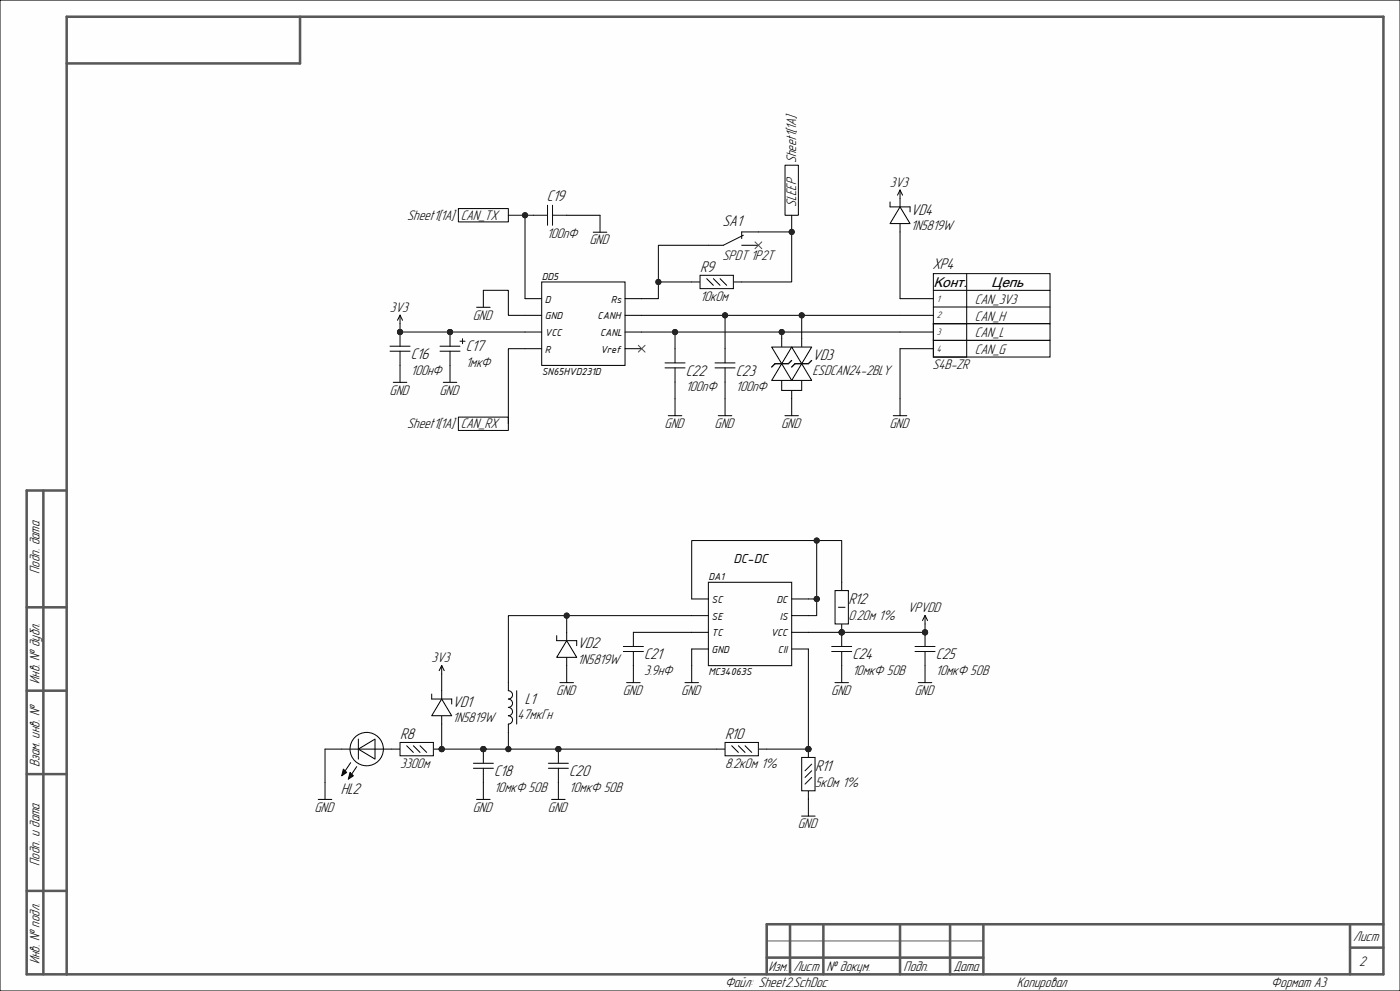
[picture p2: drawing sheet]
<svg xmlns="http://www.w3.org/2000/svg" width="420mm" height="297mm" viewBox="0 0 420 297" stroke-linecap="round" stroke-linejoin="round" font-family="sans-serif">
<path d="M0 0h420v297h-420z" fill-rule="evenodd" fill="#fefefe"/>
<path d="M0 0h420v297h-420z" fill="none" stroke="#000" stroke-width=".3"/>
<path d="M0 0h420v297h-420z" fill-rule="evenodd" fill="#fefefe"/>
<path d="M0 0h420v297h-420z" fill="none" stroke="#000" stroke-width=".3"/>
<g fill="none" stroke="#585858" stroke-width=".76">
<path d="M90 5v14h-70M13 147v145M20 147h-12v145h407v-287h-395v287M8 182h12M8 207h12M8 232h12M8 267h12M237 277v15M247 277v15M270 277v15M285 277v15M295 277v15"/>
<path d="M405 277v15M415 277h-185v15M230 287h65M405 284h10"/>
</g>
<path d="M230 282h65" fill="none" stroke="#585858" stroke-width=".3"/>
<path d="M212.5 174.5h25v25h-25z" fill-rule="evenodd" fill="#fefefe"/>
<path d="M207.5 179.5h5M212.5 174.5h25v25h-25zM237.5 179.5h5M170 189.5v2.5M170 197v2.5M207.5 184.5h5M207.5 189.5h5M207.5 194.5h5M237.5 184.5h5M237.5 189.5h5M237.5 194.5h5" fill="none" stroke="#000" stroke-width=".3"/>
<path d="M170 192l3 5h-6z" fill="#fefefe"/>
<path d="M167 190.5v1.5h6v1.5M170 192l3 5h-6zM170 199.5v5.1M168 204.6h4" fill="none" stroke="#000" stroke-width=".3"/>
<path d="M162.5 84.5h25v25h-25z" fill-rule="evenodd" fill="#fefefe"/>
<g fill="none" stroke="#000" stroke-width=".3">
<path d="M157.5 94.5h5M157.5 99.5h5M157.5 89.5h5M162.5 84.5h25v25h-25zM187.5 94.5h5M187.5 99.5h5M187.5 89.5h5M157.5 104.5h5M187.5 104.5h5M199.5 110.3h6M199.5 108.8h6M202.5 104.5v4.3"/>
<path d="M202.5 110.3v4.2M214.5 110.3h6M214.5 108.8h6M217.5 104.5v4.3M217.5 110.3v4.2M240.5 101.5v2.5"/>
</g>
<path d="M237.5 104h6l-3 5z" fill="#fefefe"/>
<path d="M234.5 101.5v2.5M237.5 104h6l-3 5z" fill="none" stroke="#000" stroke-width=".3"/>
<path d="M231.5 104h6l-3 5z" fill="#fefefe"/>
<path d="M231.5 104h6l-3 5zM237.5 108l-1 1h-4l-1 1M243.5 108l-1 1h-4l-1 1" fill="none" stroke="#000" stroke-width=".3"/>
<path d="M234.5 109l3 5h-6z" fill="#fefefe"/>
<path d="M234.5 109l3 5h-6z" fill="none" stroke="#000" stroke-width=".3"/>
<path d="M240.5 109l3 5h-6z" fill="#fefefe"/>
<path d="M207.5 84.5h2.5M220 84.5h2.5M234.5 114v3h6v-3M237.5 108l-1 1h-4l-1 1M237.5 117v2.5M240.5 109l3 5h-6zM243.5 108l-1 1h-4l-1 1" fill="none" stroke="#000" stroke-width=".3"/>
<path d="M210 82.5h10v4h-10z" fill-rule="evenodd" fill="#fefefe"/>
<path d="M222.5 73.5h5M223 70.5l-6 3h-4.5M227.5 69.5h-5v2M210 82.5h10v4h-10zM212 83.5l2 2M214 83.5l2 2M216 83.5l2 2" fill="none" stroke="#000" stroke-width=".3"/>
<path d="M235.5 49.5h4v15h-4z" fill-rule="evenodd" fill="#fefefe"/>
<g fill="none" stroke="#000" stroke-width=".3">
<path d="M235.5 49.5h4v15h-4zM160 64.5h4.3M164.3 61.5v6M165.8 61.5v6M165.8 64.5h4.2M178 69.6h4M180 64.5v5.1M202.5 119.5v5.1M217.5 119.5v5.1M237.5 119.5v5.1M200.5 124.6h4M215.5 124.6h4"/>
<path d="M235.5 124.6h4"/>
</g>
<path d="M137.5 62.5h15v4h-15z" fill-rule="evenodd" fill="#fefefe"/>
<path d="M137.5 62.5h15v4h-15z" fill="none" stroke="#000" stroke-width=".3"/>
<circle cx="120" cy="99.5" r=".76" fill="#262626"/>
<circle cx="120" cy="99.5" r=".76" fill="none" stroke="#262626" stroke-width=".3"/>
<path d="M120 99.5v4.3M117 105.3h6M117 103.8h6M120 105.3v4.2" fill="none" stroke="#000" stroke-width=".3"/>
<circle cx="120" cy="99.5" r=".76" fill="#262626"/>
<circle cx="120" cy="99.5" r=".76" fill="none" stroke="#262626" stroke-width=".3"/>
<circle cx="135" cy="99.5" r=".76" fill="#262626"/>
<circle cx="135" cy="99.5" r=".76" fill="none" stroke="#262626" stroke-width=".3"/>
<path d="M135 99.5v4.3M132 103.8h6M132 105.3h6" fill="none" stroke="#000" stroke-width=".3"/>
<circle cx="135" cy="99.5" r=".76" fill="#262626"/>
<circle cx="135" cy="99.5" r=".76" fill="none" stroke="#262626" stroke-width=".3"/>
<path d="M120 94.5v2.5M120 94.5l-.8 1.5M120 94.5l.8 1.5M143 92.1h4M145 87v5.1M118 114.6h4M120 109.5v5.1M133 114.6h4M135 105.3v9.3M138 102.3h1.5M138.8 101.5v1.5" fill="none" stroke="#000" stroke-width=".3"/>
<path d="M137.5 125h15v4h-15z" fill-rule="evenodd" fill="#fefefe"/>
<g fill="none" stroke="#000" stroke-width=".3">
<path d="M270 89.5h10M270 94.5h10M270 99.5h10M280 82h35v15h-35zM280 97h35v5h-35zM280 97h10v10h-10zM280 87h35M280 92h35M290 82v15M270 104.5h10M270 119.5v5.1M280 102h35v5h-35z"/>
<path d="M137.5 125h15v4h-15zM268 124.6h4M187 195.3h6M187 193.8h6M190 189.5v4.3M190 195.3v9.3M207.5 199.5v5.1M277.5 184.5l-.8 1.5M277.5 184.5l.8 1.5M277.5 184.5v2.5M188 204.6h4M205.5 204.6h4"/>
</g>
<path d="M226.5 72.5l2 2M228.5 72.5l-2 2" fill="none" stroke="#4c4c4c" stroke-width=".3"/>
<circle cx="252.5" cy="189.5" r=".76" fill="#262626"/>
<circle cx="252.5" cy="189.5" r=".76" fill="none" stroke="#262626" stroke-width=".3"/>
<path d="M249.5 195.3h6M249.5 193.8h6M252.5 189.5v4.3M252.5 195.3v4.2" fill="none" stroke="#000" stroke-width=".3"/>
<circle cx="252.5" cy="189.5" r=".76" fill="#262626"/>
<circle cx="252.5" cy="189.5" r=".76" fill="none" stroke="#262626" stroke-width=".3"/>
<circle cx="277.5" cy="189.5" r=".76" fill="#262626"/>
<circle cx="277.5" cy="189.5" r=".76" fill="none" stroke="#262626" stroke-width=".3"/>
<path d="M274.5 195.3h6M274.5 193.8h6M277.5 189.5v4.3M277.5 195.3v4.2" fill="none" stroke="#000" stroke-width=".3"/>
<circle cx="277.5" cy="189.5" r=".76" fill="#262626"/>
<circle cx="277.5" cy="189.5" r=".76" fill="none" stroke="#262626" stroke-width=".3"/>
<circle cx="242.5" cy="224.5" r=".76" fill="#262626"/>
<circle cx="242.5" cy="224.5" r=".76" fill="none" stroke="#262626" stroke-width=".3"/>
<path d="M242.5 224.5v2.5M242.5 237v2.5" fill="none" stroke="#000" stroke-width=".3"/>
<circle cx="242.5" cy="224.5" r=".76" fill="#262626"/>
<circle cx="242.5" cy="224.5" r=".76" fill="none" stroke="#262626" stroke-width=".3"/>
<path d="M240.5 227h4v10h-4z" fill-rule="evenodd" fill="#fefefe"/>
<path d="M252.5 199.5v5.1M277.5 199.5v5.1M250.5 204.6h4M275.5 204.6h4M240.5 227h4v10h-4zM242.5 239.5v5.1M243.5 233l-2 2M243.5 231l-2 2M243.5 229l-2 2M240.5 244.6h4" fill="none" stroke="#000" stroke-width=".3"/>
<circle cx="252.5" cy="189.5" r=".76" fill="#262626"/>
<circle cx="252.5" cy="189.5" r=".76" fill="none" stroke="#262626" stroke-width=".3"/>
<path d="M252.5 187v2.5" fill="none" stroke="#000" stroke-width=".3"/>
<circle cx="252.5" cy="189.5" r=".76" fill="#262626"/>
<circle cx="252.5" cy="189.5" r=".76" fill="none" stroke="#262626" stroke-width=".3"/>
<path d="M252.5 174.5v2.5" fill="none" stroke="#000" stroke-width=".3"/>
<path d="M250.5 177h4v10h-4z" fill-rule="evenodd" fill="#fefefe"/>
<path d="M250.5 177h4v10h-4zM251.5 182h2M215 224.5h2.5M227.5 224.5h2.5" fill="none" stroke="#000" stroke-width=".3"/>
<path d="M217.5 222.5h10v4h-10z" fill-rule="evenodd" fill="#fefefe"/>
<path d="M217.5 222.5h10v4h-10zM219.5 223.5l2 2M221.5 223.5l2 2M223.5 223.5l2 2" fill="none" stroke="#000" stroke-width=".3"/>
<circle cx="145" cy="224.5" r=".76" fill="#262626"/>
<circle cx="145" cy="224.5" r=".76" fill="none" stroke="#262626" stroke-width=".3"/>
<path d="M142 230.3h6M142 228.8h6M145 224.5v4.3M145 230.3v4.2" fill="none" stroke="#000" stroke-width=".3"/>
<circle cx="145" cy="224.5" r=".76" fill="#262626"/>
<circle cx="145" cy="224.5" r=".76" fill="none" stroke="#262626" stroke-width=".3"/>
<circle cx="167.5" cy="224.5" r=".76" fill="#262626"/>
<circle cx="167.5" cy="224.5" r=".76" fill="none" stroke="#262626" stroke-width=".3"/>
<path d="M164.5 230.3h6M164.5 228.8h6M167.5 224.5v4.3M167.5 230.3v4.2" fill="none" stroke="#000" stroke-width=".3"/>
<circle cx="167.5" cy="224.5" r=".76" fill="#262626"/>
<circle cx="167.5" cy="224.5" r=".76" fill="none" stroke="#262626" stroke-width=".3"/>
<path d="M270 59.5v2.5M270 67v2.5M132.5 199.5l-.8 1.5M132.5 199.5l.8 1.5M132.5 199.5v2.5M152.5 204.5v2.5a1.25 1.25 0 0 1 1.3 1.3 1.25 1.25 0 0 1-1.3 1.2 1.25 1.25 0 0 1 1.3 1.3 1.25 1.25 0 0 1-1.3 1.2 1.25 1.25 0 0 1 1.3 1.3 1.25 1.25 0 0 1-1.3 1.2 1.25 1.25 0 0 1 1.3 1.3 1.25 1.25 0 0 1-1.3 1.2v2.5M155 207v10M143 239.6h4M145 234.5v5.1M165.5 239.6h4M167.5 234.5v5.1" fill="none" stroke="#000" stroke-width=".3"/>
<path d="M270 62l3 5h-6z" fill="#fefefe"/>
<path d="M270 57l-.8 1.5M270 57l.8 1.5M270 57v2.5M267 60.5v1.5h6v1.5M270 62l3 5h-6zM132.5 207v2.5M132.5 214.5v2.5" fill="none" stroke="#000" stroke-width=".3"/>
<path d="M132.5 209.5l3 5h-6z" fill="#fefefe"/>
<path d="M129.5 208v1.5h6v1.5M132.5 209.5l3 5h-6zM102.5 224.5h5M112.5 224.5h5" fill="none" stroke="#000" stroke-width=".3"/>
<path d="M191.5 103.5l2 2M193.5 103.5l-2 2" fill="none" stroke="#4c4c4c" stroke-width=".3"/>
<path d="M107.5 224.5l5-3v6z" fill="#fefefe"/>
<g fill="none" stroke="#000" stroke-width=".3">
<path d="M103 230.5l1 1-1.5 1zM105 231.5l1 1-1.5 1zM105.2 228.6l-2.5 3.7M107 229.8l-2.5 3.7M107.5 224.5l5-3v6zM107.5 224.5h5M107.5 221.5v6"/>
<circle cx="110" cy="224.5" r="5"/>
</g>
<path d="M103 230.5l1 1-1.5 1zM105 231.5l1 1-1.5 1z" fill="#000"/>
<circle cx="132.5" cy="224.5" r=".76" fill="#262626"/>
<circle cx="132.5" cy="224.5" r=".76" fill="none" stroke="#262626" stroke-width=".3"/>
<path d="M130 224.5h2.5" fill="none" stroke="#000" stroke-width=".3"/>
<circle cx="132.5" cy="224.5" r=".76" fill="#262626"/>
<circle cx="132.5" cy="224.5" r=".76" fill="none" stroke="#262626" stroke-width=".3"/>
<path d="M117.5 224.5h2.5" fill="none" stroke="#000" stroke-width=".3"/>
<path d="M120 222.5h10v4h-10z" fill-rule="evenodd" fill="#fefefe"/>
<path d="M192.5 99.5h10v5M95.5 239.6h4M97.5 234.5v5.1M120 222.5h10v4h-10zM122 223.5l2 2M124 223.5l2 2M126 223.5l2 2" fill="none" stroke="#000" stroke-width=".3"/>
<circle cx="202.5" cy="99.5" r=".76" fill="#262626"/>
<circle cx="202.5" cy="99.5" r=".76" fill="none" stroke="#262626" stroke-width=".3"/>
<path d="M192.5 94.5h25v10" fill="none" stroke="#000" stroke-width=".3"/>
<circle cx="217.5" cy="94.5" r=".76" fill="#262626"/>
<circle cx="217.5" cy="94.5" r=".76" fill="none" stroke="#262626" stroke-width=".3"/>
<path d="M202.5 99.5h32v2" fill="none" stroke="#000" stroke-width=".3"/>
<circle cx="202.5" cy="99.5" r=".76" fill="#262626"/>
<circle cx="202.5" cy="99.5" r=".76" fill="none" stroke="#262626" stroke-width=".3"/>
<circle cx="234.5" cy="99.5" r=".76" fill="#262626"/>
<circle cx="234.5" cy="99.5" r=".76" fill="none" stroke="#262626" stroke-width=".3"/>
<path d="M217.5 94.5h23v7" fill="none" stroke="#000" stroke-width=".3"/>
<circle cx="217.5" cy="94.5" r=".76" fill="#262626"/>
<circle cx="217.5" cy="94.5" r=".76" fill="none" stroke="#262626" stroke-width=".3"/>
<circle cx="240.5" cy="94.5" r=".76" fill="#262626"/>
<circle cx="240.5" cy="94.5" r=".76" fill="none" stroke="#262626" stroke-width=".3"/>
<path d="M207.5 84.5h-10v5h-5" fill="none" stroke="#000" stroke-width=".3"/>
<circle cx="197.5" cy="84.5" r=".76" fill="#262626"/>
<circle cx="197.5" cy="84.5" r=".76" fill="none" stroke="#262626" stroke-width=".3"/>
<path d="M212.5 73.5h-15v11" fill="none" stroke="#000" stroke-width=".3"/>
<circle cx="197.5" cy="84.5" r=".76" fill="#262626"/>
<circle cx="197.5" cy="84.5" r=".76" fill="none" stroke="#262626" stroke-width=".3"/>
<path d="M170 64.5h10M120 97v2.5h37.5M202.5 114.5v5M217.5 114.5v5" fill="none" stroke="#000" stroke-width=".3"/>
<circle cx="135" cy="99.5" r=".76" fill="#262626"/>
<circle cx="135" cy="99.5" r=".76" fill="none" stroke="#262626" stroke-width=".3"/>
<circle cx="120" cy="99.5" r=".76" fill="#262626"/>
<circle cx="120" cy="99.5" r=".76" fill="none" stroke="#262626" stroke-width=".3"/>
<path d="M145 87h7.5v7.5h5M234.5 99.5h35.5M157.5 104.5h-5v22.5" fill="none" stroke="#000" stroke-width=".3"/>
<circle cx="234.5" cy="99.5" r=".76" fill="#262626"/>
<circle cx="234.5" cy="99.5" r=".76" fill="none" stroke="#262626" stroke-width=".3"/>
<path d="M240.5 94.5h29.5" fill="none" stroke="#000" stroke-width=".3"/>
<circle cx="240.5" cy="94.5" r=".76" fill="#262626"/>
<circle cx="240.5" cy="94.5" r=".76" fill="none" stroke="#262626" stroke-width=".3"/>
<path d="M157.5 64.5v25M270 104.5v15" fill="none" stroke="#000" stroke-width=".3"/>
<circle cx="157.5" cy="64.5" r=".76" fill="#262626"/>
<circle cx="157.5" cy="64.5" r=".76" fill="none" stroke="#262626" stroke-width=".3"/>
<path d="M207.5 184.5h-37.5v5" fill="none" stroke="#000" stroke-width=".3"/>
<circle cx="170" cy="184.5" r=".76" fill="#262626"/>
<circle cx="170" cy="184.5" r=".76" fill="none" stroke="#262626" stroke-width=".3"/>
<path d="M242.5 179.5h2.5M190 189.5h17.5M207.5 194.5v5" fill="none" stroke="#000" stroke-width=".3"/>
<circle cx="245" cy="179.5" r=".76" fill="#262626"/>
<circle cx="245" cy="179.5" r=".76" fill="none" stroke="#262626" stroke-width=".3"/>
<path d="M277.5 187v2.5h-35" fill="none" stroke="#000" stroke-width=".3"/>
<circle cx="277.5" cy="189.5" r=".76" fill="#262626"/>
<circle cx="277.5" cy="189.5" r=".76" fill="none" stroke="#262626" stroke-width=".3"/>
<circle cx="252.5" cy="189.5" r=".76" fill="#262626"/>
<circle cx="252.5" cy="189.5" r=".76" fill="none" stroke="#262626" stroke-width=".3"/>
<path d="M245 179.5v5h-2.5" fill="none" stroke="#000" stroke-width=".3"/>
<circle cx="245" cy="179.5" r=".76" fill="#262626"/>
<circle cx="245" cy="179.5" r=".76" fill="none" stroke="#262626" stroke-width=".3"/>
<path d="M245 162v17.5" fill="none" stroke="#000" stroke-width=".3"/>
<circle cx="245" cy="179.5" r=".76" fill="#262626"/>
<circle cx="245" cy="179.5" r=".76" fill="none" stroke="#262626" stroke-width=".3"/>
<circle cx="245" cy="162" r=".76" fill="#262626"/>
<circle cx="245" cy="162" r=".76" fill="none" stroke="#262626" stroke-width=".3"/>
<path d="M170 184.5h-17.5v20" fill="none" stroke="#000" stroke-width=".3"/>
<circle cx="170" cy="184.5" r=".76" fill="#262626"/>
<circle cx="170" cy="184.5" r=".76" fill="none" stroke="#262626" stroke-width=".3"/>
<path d="M230 224.5h12.5" fill="none" stroke="#000" stroke-width=".3"/>
<circle cx="242.5" cy="224.5" r=".76" fill="#262626"/>
<circle cx="242.5" cy="224.5" r=".76" fill="none" stroke="#262626" stroke-width=".3"/>
<path d="M242.5 194.5v30" fill="none" stroke="#000" stroke-width=".3"/>
<circle cx="242.5" cy="224.5" r=".76" fill="#262626"/>
<circle cx="242.5" cy="224.5" r=".76" fill="none" stroke="#262626" stroke-width=".3"/>
<path d="M152.5 219.5v5" fill="none" stroke="#000" stroke-width=".3"/>
<circle cx="152.5" cy="224.5" r=".76" fill="#262626"/>
<circle cx="152.5" cy="224.5" r=".76" fill="none" stroke="#262626" stroke-width=".3"/>
<path d="M227.5 69.5h10M270 69.5v20" fill="none" stroke="#000" stroke-width=".3"/>
<circle cx="237.5" cy="69.5" r=".76" fill="#262626"/>
<circle cx="237.5" cy="69.5" r=".76" fill="none" stroke="#262626" stroke-width=".3"/>
<path d="M132.5 217v7.5h12.5" fill="none" stroke="#000" stroke-width=".3"/>
<circle cx="145" cy="224.5" r=".76" fill="#262626"/>
<circle cx="145" cy="224.5" r=".76" fill="none" stroke="#262626" stroke-width=".3"/>
<circle cx="132.5" cy="224.5" r=".76" fill="#262626"/>
<circle cx="132.5" cy="224.5" r=".76" fill="none" stroke="#262626" stroke-width=".3"/>
<path d="M132.5 202v5M145 224.5h70" fill="none" stroke="#000" stroke-width=".3"/>
<circle cx="145" cy="224.5" r=".76" fill="#262626"/>
<circle cx="145" cy="224.5" r=".76" fill="none" stroke="#262626" stroke-width=".3"/>
<circle cx="152.5" cy="224.5" r=".76" fill="#262626"/>
<circle cx="152.5" cy="224.5" r=".76" fill="none" stroke="#262626" stroke-width=".3"/>
<circle cx="167.5" cy="224.5" r=".76" fill="#262626"/>
<circle cx="167.5" cy="224.5" r=".76" fill="none" stroke="#262626" stroke-width=".3"/>
<path d="M252.5 174.5v-12.5h-45v17.5" fill="none" stroke="#000" stroke-width=".3"/>
<circle cx="245" cy="162" r=".76" fill="#262626"/>
<circle cx="245" cy="162" r=".76" fill="none" stroke="#262626" stroke-width=".3"/>
<path d="M152.5 64.5h7.5" fill="none" stroke="#000" stroke-width=".3"/>
<circle cx="157.5" cy="64.5" r=".76" fill="#262626"/>
<circle cx="157.5" cy="64.5" r=".76" fill="none" stroke="#262626" stroke-width=".3"/>
<path d="M237.5 64.5v20h-15" fill="none" stroke="#000" stroke-width=".3"/>
<circle cx="237.5" cy="69.5" r=".76" fill="#262626"/>
<circle cx="237.5" cy="69.5" r=".76" fill="none" stroke="#262626" stroke-width=".3"/>
<path d="M102.5 224.5h-5v10" fill="none" stroke="#000" stroke-width=".3"/>
<g font-size="4.9">
<text x="164" y="60.2">C19</text>
<text x="273.3" y="64.3">VD4</text>
<text x="216.7" y="67.7">SA1</text>
<text x="210" y="81.5">R9</text>
<text x="279.7" y="80.7">XP4</text>
<text x="123.3" y="107.6">C16</text>
<text x="139.7" y="105.3">C17</text>
<text x="243.8" y="107.8">VD3</text>
<text x="205.7" y="112.6">C22</text>
<text x="220.8" y="112.6">C23</text>
<text x="254.5" y="181.1">R12</text>
<text x="173.3" y="194.3">VD2</text>
<text x="193.3" y="197.6">C21</text>
<text x="255.7" y="197.6">C24</text>
<text x="280.8" y="197.6">C25</text>
<text x="135.8" y="211.8">VD1</text>
<text x="157.5" y="211">L1</text>
<text x="120" y="221.5">R8</text>
<text x="217.5" y="221.5">R10</text>
<text x="148.3" y="232.6">C18</text>
<text x="170.8" y="232.6">C20</text>
<text x="244.5" y="231.1">R11</text>
<text x="102.2" y="237.8">HL2</text>
</g>
<g font-size="4.4">
<text x="238.9" y="49" transform="rotate(-90 238.9 49)">Sheet1[1A]</text>
<text x="267" y="56">3V3</text>
<text x="122.1" y="65.9">Sheet1[1A]</text>
<text x="138.2" y="65.9">CAN_TX</text>
<text x="238.9" y="62" transform="rotate(-90 238.9 62)">SLEEP</text>
<text x="164" y="71.4">100пФ</text>
<text x="273.3" y="69">1N5819W</text>
<text x="176.9" y="73.2">GND</text>
<text x="216.7" y="77.9">SPDT 1P2T</text>
<text x="117" y="93.6">3V3</text>
<text x="141.9" y="95.8">GND</text>
<text x="210" y="90.2">10кОм</text>
<text x="292.5" y="91.1">CAN_3V3</text>
<text x="292.5" y="96.1">CAN_H</text>
<text x="292.5" y="101.1">CAN_L</text>
<text x="292.5" y="106.1">CAN_G</text>
<text x="123.3" y="112.3">100нФ</text>
<text x="139.7" y="110">1мкФ</text>
<text x="243.8" y="112.5">ESDCAN24-2BLY</text>
<text x="279.7" y="110.7">S4B-ZR</text>
<text x="116.9" y="118.2">GND</text>
<text x="131.9" y="118.2">GND</text>
<text x="205.7" y="117.3">100пФ</text>
<text x="220.8" y="117.3">100пФ</text>
<text x="122.1" y="128.4">Sheet1[1A]</text>
<text x="138.2" y="128.4">CAN_RX</text>
<text x="199.4" y="128.3">GND</text>
<text x="214.4" y="128.3">GND</text>
<text x="234.4" y="128.3">GND</text>
<text x="266.9" y="128.3">GND</text>
<text x="11.9" y="172" transform="rotate(-90 11.9 172)">Подп. дата</text>
<text x="254.5" y="185.8">0.2Ом 1%</text>
<text x="272.3" y="183.6">VPVDD</text>
<text x="129.5" y="198.5">3V3</text>
<text x="173.3" y="199">1N5819W</text>
<text x="193.3" y="202.3">3.9нФ</text>
<text x="255.7" y="202.3">10мкФ 50В</text>
<text x="280.8" y="202.3">10мкФ 50В</text>
<text x="11.9" y="205" transform="rotate(-90 11.9 205)">Инв. № дубл.</text>
<text x="166.9" y="208.2">GND</text>
<text x="186.9" y="208.2">GND</text>
<text x="204.4" y="208.2">GND</text>
<text x="249.4" y="208.2">GND</text>
<text x="274.4" y="208.2">GND</text>
<text x="155.2" y="215.5">47мкГн</text>
<text x="135.8" y="216.5">1N5819W</text>
<text x="11.9" y="230" transform="rotate(-90 11.9 230)">Взам. инв. №</text>
<text x="120" y="230.2">330Ом</text>
<text x="217.5" y="230.2">8.2кОм 1%</text>
<text x="148.3" y="237.2">10мкФ 50В</text>
<text x="170.8" y="237.2">10мкФ 50В</text>
<text x="244.5" y="235.8">5кОм 1%</text>
<text x="94.4" y="243.2">GND</text>
<text x="141.9" y="243.2">GND</text>
<text x="164.4" y="243.2">GND</text>
<text x="239.4" y="248.2">GND</text>
<text x="11.9" y="259.5" transform="rotate(-90 11.9 259.5)">Подп. и дата</text>
<text x="406" y="281.9">Лист</text>
<text x="11.9" y="289" transform="rotate(-90 11.9 289)">Инв. № подл.</text>
<text x="230.5" y="290.9">Изм.</text>
<text x="238" y="290.9">Лист № докум.</text>
<text x="271" y="290.9">Подп.</text>
<text x="286" y="290.9">Дата</text>
<text x="407.7" y="289.4">2</text>
<text x="217.5" y="295.9">Файл: Sheet2.SchDoc</text>
<text x="305" y="295.9">Копировал</text>
<text x="381.4" y="295.9">Формат А3</text>
</g>
<g font-size="4.3">
<text x="280" y="85.9">Конт.</text>
<text x="297.4" y="85.9">Цепь</text>
</g>
<text font-size="3.8" x="220" y="168.7">DC-DC</text>
<g font-size="3">
<text x="281" y="90.4">1</text>
<text x="281" y="95.4">2</text>
<text x="281" y="100.4">3</text>
<text x="281" y="105.4">4</text>
</g>
<g font-size="2.9">
<text x="162.5" y="83.9">DD5</text>
<text x="163.5" y="95.7">GND</text>
<text x="163.5" y="90.7">D</text>
<text x="179.3" y="95.7">CANH</text>
<text x="183.3" y="90.7">Rs</text>
<text x="163.5" y="100.7">VCC</text>
<text x="180" y="100.7">CANL</text>
<text x="163.5" y="105.7">R</text>
<text x="180.1" y="105.7">Vref</text>
<text x="162.5" y="112.4">SN65HVD231D</text>
<text x="212.5" y="173.9">DA1</text>
<text x="213.5" y="185.7">SE</text>
<text x="213.5" y="180.6">SC</text>
<text x="233" y="180.6">DC</text>
<text x="233.9" y="185.7">IS</text>
<text x="213.5" y="190.7">TC</text>
<text x="231.2" y="190.7">VCC</text>
<text x="213.5" y="195.7">GND</text>
<text x="233.4" y="195.7">CII</text>
<text x="212.5" y="202.4">MC34063S</text>
</g>
<text font-size=".5" fill="#585858" x="12.5" y="292.1">ALTIUM GOSTBOM2.0 KEV</text>
</svg>
